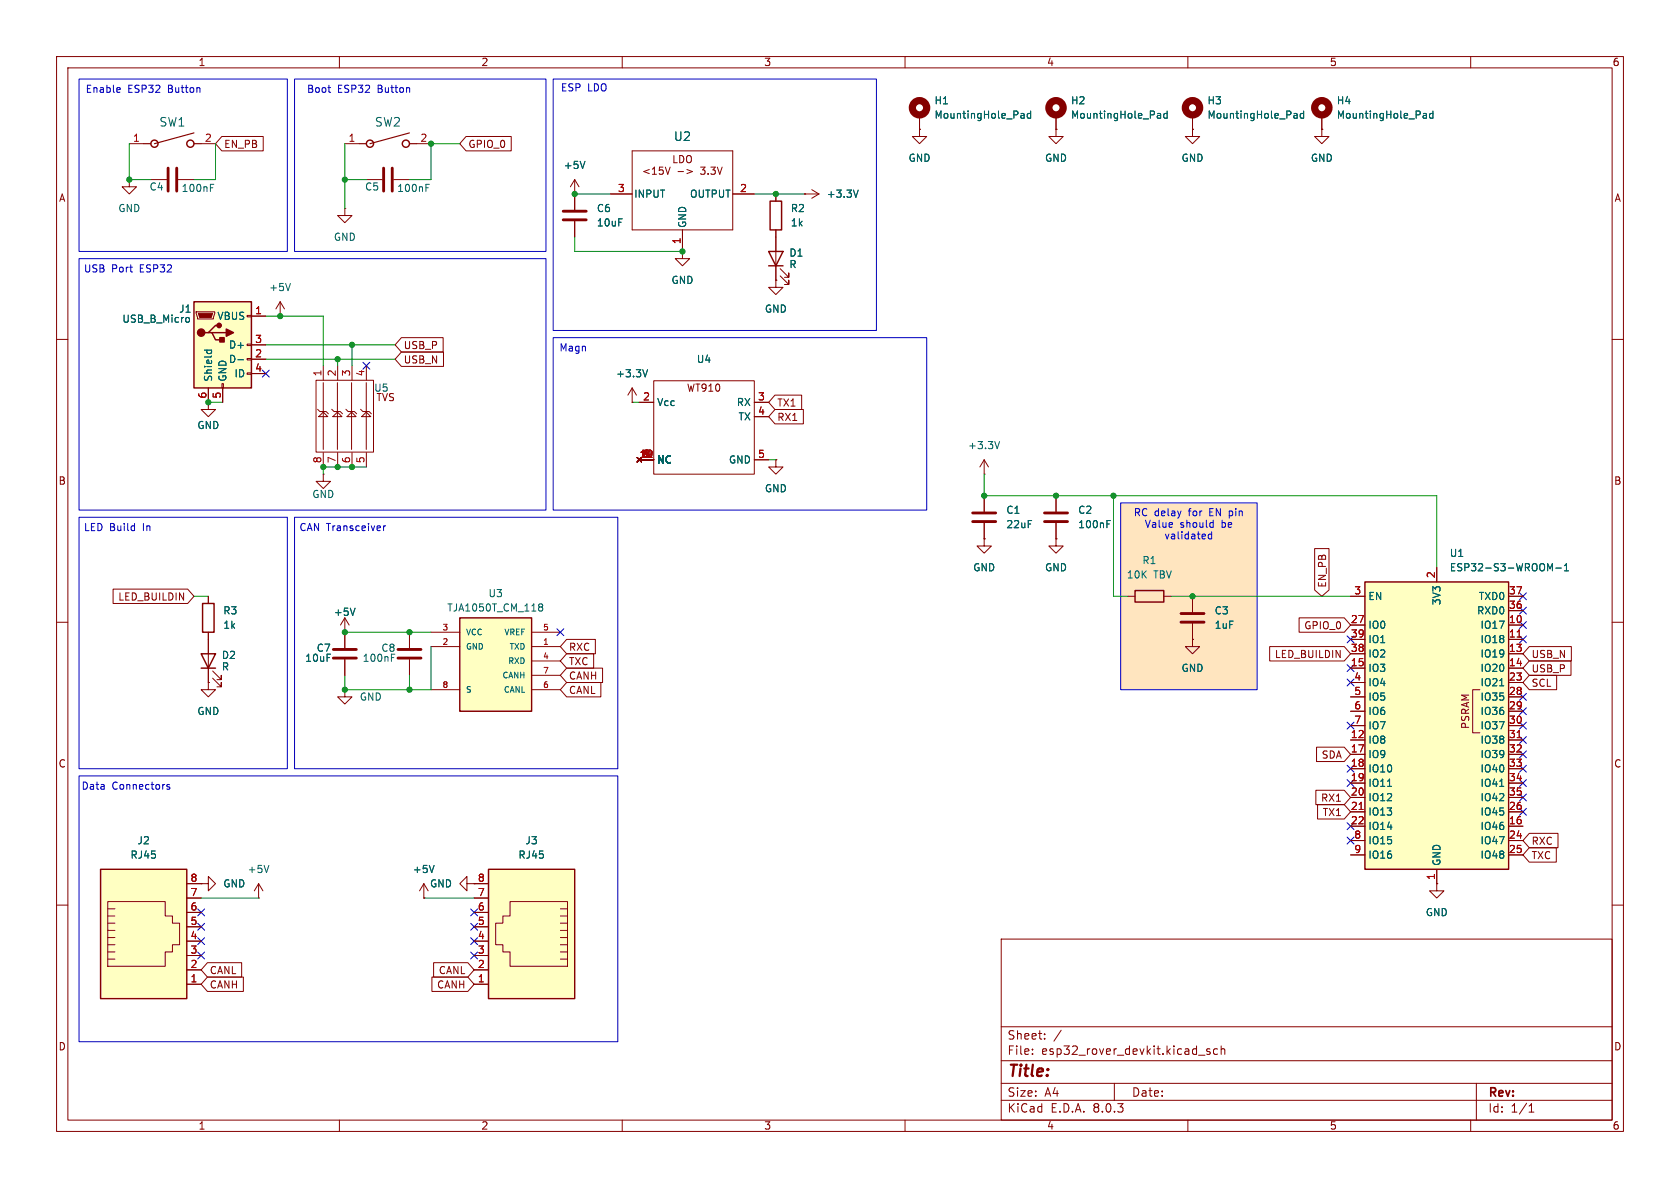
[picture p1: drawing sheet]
<svg xmlns="http://www.w3.org/2000/svg" width="297mm" height="210mm" viewBox="0 0 297 210" stroke-linecap="round" stroke-linejoin="round" font-family="sans-serif">
<g fill="none" stroke="#840000" stroke-width=".18">
<path d="M10 10h277v190h-277zM12 12h273v186h-273zM60 10v2M110 10v2M160 10v2M210 10v2M260 10v2M10 60h2M285 60h2M10 110h2M285 110h2M10 160h2"/>
<path d="M285 160h2M177 166h108v32h-108zM60 198v2M110 198v2M160 198v2M177 194.5h108M177 191.5h108M177 187.5h108M177 181.5h108M182.5 186.3v.1M182.5 185.5v.1M184.7 183.6v.1"/>
<path d="M184.7 182.8v.1M187.6 182.1l-1.3 2M197 191.5v3M210 198v2M211.9 186.5h1.1M213.9 185.5l-.4-.1-.2 .2 .1 .2 .5 .2v.3h-.6M215.2 185.5l-.4-.1-.3 .3v.4l.2 .2h.5M215.9 185.5l.2-.1 .4 .1v.9M215.9 184.9v1.5M260 198v2M261 191.5v6.5M270.3 196.6h.9"/>
<path d="M270.3 195.5l.4-.4v1.5"/>
</g>
<path d="M198.1 88.9h24.1v33h-24.1z" fill="#ffe5bf"/>
<path d="M34.3 53.3h10.1v15.3h-10.1z" fill="#ffffc2"/>
<g fill="none" stroke="#840000" stroke-width=".25">
<path d="M34.3 53.3h10.1v15.3h-10.1zM36.8 58.8h.7l.6 1.3h1.3M37.5 58.8h2.5M38.7 57.5h-.6l-1.3 1.3h-.6M200.7 104.4h5v2h-5z"/>
<circle cx="27.3" cy="25.4" r=".63"/>
<circle cx="33.7" cy="25.4" r=".63"/>
</g>
<g fill="#840000" stroke="#840000" stroke-width=".25">
<path d="M40 58.2l1.3 .6-1.3 .6z"/>
<path d="M38.9 59.7h.7v.8h-.7z"/>
<circle cx="35.6" cy="58.8" r=".63"/>
<circle cx="38.7" cy="57.5" r=".38"/>
</g>
<g fill="none" stroke="#840000" stroke-width=".18">
<path d="M22.9 25.4h2.5M26.7 31.8h2.8M31.5 31.8h2.8M35.6 25.4h2.5M34.7 55.1h3.3v.3l-.3 1h-2.8zM43.7 55.8h.7v.2h-.7zM44.4 55.9h2.6M36.8 68.6v2.5M39.2 67.8h.3v.8h-.3zM39.4 68.6v2.5M43.7 65.9h.7v.3h-.7zM43.7 63.4h.7v.2h-.7z"/>
<path d="M43.7 60.8h.7v.3h-.7zM44.4 63.5h2.6M44.4 61h2.6M44.4 66h2.6M55.9 67.2h10.1v12.7h-10.1zM56.2 72.4l.4 .3h1.1l.3 .4M57.1 72.9l.9 .8h-1.7zM57.1 64.7v2.5M57.1 67.7v11.7M58.7 72.4l.3 .3h1.1l.5 .4M59.7 72.9l.7 .8h-1.5zM59.7 67.7v11.7"/>
<path d="M59.7 64.7v2.5M61.1 72.4l.5 .3h1.1l.3 .4M62.1 72.9l.9 .8h-1.7zM62.1 67.7v11.7M62.2 64.7v2.5M63.7 72.4l.4 .3h1.2l.4 .4M64.7 72.9l.9 .8h-1.6zM64.7 67.7v11.7M64.8 64.7v2.5M111.8 71.1h.1M111.8 68.6l-.8 1.3M111.8 68.6v2.5"/>
<path d="M111.8 68.6l.7 1.3M113 71.1h2.6M115.6 67.3h17.7v16.5h-17.7zM133.3 71.1h2.6M133.3 73.7h2.6M57.1 80v2.6M59.7 80v2.6M62.2 80v2.6M64.8 80v2.6M113 81.3h2.6M133.3 81.3h2.6M137.2 81.3v1.3h1.2l-1.2 1.2-1.3-1.2h1.3"/>
<path d="M137.2 81.3h.1M199.4 105.4h1.3M205.7 105.4h1.3M210.8 113v1.3h1.3l-1.3 1.3-1.3-1.3h1.3M210.8 113h.1M210.8 105.4v2.8M210.8 110.2v2.8M35.6 156.2h1.2v-1.3l1.3 1.3-1.3 1.3v-1.3M35.6 156.2h.1M254 156.2v1.3h1.3l-1.3 1.3-1.3-1.3h1.3M254 156.2h.1"/>
</g>
<path d="M35.1 55.4h2.5l-.3 .7h-2z" fill="#840000" stroke="#840000" stroke-width=".18"/>
<path d="M37.2 33.2h.4M37.2 32.6h.6M33.2 56.1l.3 .3v.3l-.1 .2-.3 .1M36.1 61.9h1.3M36.6 61.9v.4M37.3 61.9l.1 .4M42.1 63.6h.9M114.5 65.3l-.4 1.3" fill="none" stroke="#006464" stroke-width=".18"/>
<path d="M29.7 29.7v4.1M31.2 29.7v4.1M208.8 110h4.1M208.8 108.5h4.1" fill="none" stroke="#840000" stroke-width=".51"/>
<path d="M25.4 25.4h1.3M34.3 25.4h1.3M34.3 23.5l-7 1.9" fill="none" stroke="#840000" stroke-width=".2"/>
<path d="M17.8 153.7h15.2v22.8h-15.2z" fill="#ffffc2"/>
<g fill="none" stroke="#840000" stroke-width=".18">
<path d="M22.9 31.8v1.2h1.2l-1.2 1.3-1.3-1.3h1.3M22.9 31.8h.1M49.5 55.9h.1M49.5 53.3l-.7 1.3M49.5 53.3v2.6M49.5 53.3l.8 1.3M36.8 71.1v1.3h1.3l-1.3 1.3-1.2-1.3h1.2M36.8 71.1h.1M19 159.4h10.2v2.5h1.3v1.3h1.2v3.8h-1.2v1.3h-1.3v2.5h-10.2zM33 158.8h2.6M33 156.2h2.6M45.7 158.8h.1"/>
<path d="M45.7 156.2l-.7 1.3M45.7 156.2v2.6M45.7 156.2l.8 1.3M74.9 158.8h.1M74.9 156.2l-.7 1.3M74.9 156.2v2.6M74.9 156.2l.8 1.3M82.5 156.2v1.3l-1.2-1.3 1.2-1.3v1.3h1.3M83.8 156.2h.1M19 169.5h1.3M19 168.3h1.3M19 167h1.3"/>
<path d="M19 165.7h1.3M19 164.5h1.3M19 163.2h1.3M19 161.9h1.3M19 160.7h1.3M33 174h2.6M33 171.5h2.6M33 168.9h2.6M33 166.4h2.6M33 163.8h2.6M33 161.3h2.6"/>
</g>
<path d="M17.8 153.7h15.2v22.8h-15.2z" fill="none" stroke="#840000" stroke-width=".25"/>
<path d="M51.3 50.1l-.4 1.3M47.5 153l-.4 1.2M76.7 153l-.4 1.2" fill="none" stroke="#006464" stroke-width=".18"/>
<path d="M241.3 102.9h25.4v50.8h-25.4z" fill="#ffffc2"/>
<path d="M241.3 102.9h25.4v50.8h-25.4z" fill="none" stroke="#840000" stroke-width=".25"/>
<g fill="none" stroke="#840000" stroke-width=".18">
<path d="M238.8 110.5h2.5M238.8 113h2.5M238.8 115.6h2.5M238.8 118.1h2.5M238.8 105.4h2.5M254 100.3v2.6M266.7 110.5h2.5M266.7 113h2.5M266.7 115.6h2.5M266.7 118.1h2.5M266.7 105.4h2.5M266.7 108h2.5"/>
<path d="M238.8 130.8h2.5M238.8 133.4h2.5M238.8 135.9h2.5M238.8 138.4h2.5M238.8 120.7h2.5M238.8 123.2h2.5M238.8 125.7h2.5M238.8 128.3h2.5M261.6 121.9h-1.3v7.6h1.3M266.7 130.8h2.5M266.7 133.4h2.5M266.7 135.9h2.5"/>
<path d="M266.7 138.4h2.5M266.7 120.7h2.5M266.7 123.2h2.5M266.7 125.7h2.5M266.7 128.3h2.5M238.8 146.1h2.5M238.8 141h2.5M238.8 143.5h2.5M238.8 148.6h2.5M238.8 151.1h2.5M254 153.7v2.5M266.7 146.1h2.5"/>
<path d="M266.7 141h2.5M266.7 143.5h2.5M266.7 148.6h2.5M266.7 151.1h2.5"/>
</g>
<path d="M268.2 112.6h.7M268.2 130.4h.7M240.3 143.1h.7" fill="none" stroke="#a90000" stroke-width=".18"/>
<path d="M274 100.5l.4-.9v1.3M275.1 100.4h.9M276.6 100.9h.7M276.6 100l.3-.4v1.3M245.3 139h.7M265.1 139h.7M265.1 121.2h.7" fill="none" stroke="#006464" stroke-width=".18"/>
<path d="M86.4 153.7h15.2v22.8h-15.2z" fill="#ffffc2"/>
<g fill="none" stroke="#840000" stroke-width=".18">
<path d="M61 36.8v1.3h1.2l-1.2 1.3-1.3-1.3h1.3M61 36.8h.1M61 25.4h2.5M64.8 31.8h2.8M69.6 31.8h2.8M73.7 25.4h2.5M142.2 34.3h.1M142.2 34.3h2.6M143.5 33.5l1.3 .8M144.8 34.3l-1.3 .8M210.8 22.9v1.2h1.3l-1.3 1.3-1.3-1.3h1.3M210.8 22.9h.1"/>
<path d="M210.8 20.3v2.6M120.6 44.5v1.2h1.3l-1.3 1.3-1.2-1.3h1.2M120.6 44.5h.1M137.2 41.9v7.6M137.9 48.8l1.5 1.5v-.8v.8h-.7M137.9 47.5l1.5 1.5v-.7v.7h-.7M57.1 83.8v1.3h1.3l-1.3 1.3-1.2-1.3h1.2M57.1 83.8h.1M174 95.3v1.2h1.3l-1.3 1.3-1.3-1.3h1.3M174 95.3h.1M174 83.8h.1M174 81.3v2.5"/>
<path d="M174 87.6v2.8M174 92.5v2.8M174 81.3l-.8 1.3M174 81.3l.8 1.3M186.7 95.3v1.2h1.3l-1.3 1.3-1.3-1.3h1.3M186.7 95.3h.1M186.7 87.6v2.8M186.7 92.5v2.8M36.8 105.4v1.3M36.8 111.8v1.2M83.8 158.8h2.6M83.8 156.2h2.6"/>
<path d="M90.2 159.4h10.1v11.4h-10.1v-2.5h-1.3v-1.3h-1.3v-3.8h1.3v-1.3h1.3zM83.8 174h2.6M83.8 171.5h2.6M83.8 168.9h2.6M83.8 166.4h2.6M83.8 163.8h2.6M83.8 161.3h2.6M99.1 169.5h1.2M99.1 168.3h1.2M99.1 167h1.2M99.1 165.7h1.2M99.1 164.5h1.2"/>
<path d="M99.1 163.2h1.2M99.1 161.9h1.2M99.1 160.7h1.2"/>
</g>
<g fill="none" stroke="#840000" stroke-width=".25">
<path d="M135.9 44.5h2.5l-1.2 2.5zM135.9 47h2.5M35.8 106.7h2v5.1h-2zM86.4 153.7h15.2v22.8h-15.2z"/>
<circle cx="65.4" cy="25.4" r=".63"/>
<circle cx="71.8" cy="25.4" r=".63"/>
</g>
<path d="M67.8 29.7v4.1M69.3 29.7v4.1M172 92.2h4M172 90.7h4M184.7 92.2h4M184.7 90.7h4" fill="none" stroke="#840000" stroke-width=".51"/>
<path d="M230.5 19.6v1.3M75.3 33.2h.4M75.3 32.6h.6M151.7 33.6l-.4 1.3M228.9 20.1h.2l.2 .1v.7M229.3 20.8l-.4 .1M229.3 20.4h-.4M230.5 20.1h-.4l-.2 .2 .1 .5h.5M176.7 78l-.4 1.3M195.7 92.6h.4M195.7 92h.6" fill="none" stroke="#006464" stroke-width=".18"/>
<circle cx="210.8" cy="19" r="1.27" fill="none" stroke="#840000" stroke-width="1.3"/>
<path d="M63.5 25.4h1.3M72.4 25.4h1.3M72.4 23.5l-7 1.9" fill="none" stroke="#840000" stroke-width=".2"/>
<path d="M81.3 109.2h12.7v16.5h-12.7z" fill="#ffffc2"/>
<path d="M136.1 35.6h2.1v5h-2.1zM35.6 115.6h2.5l-1.3 2.5zM35.6 118.1h2.5M81.3 109.2h12.7v16.5h-12.7z" fill="none" stroke="#840000" stroke-width=".25"/>
<g fill="none" stroke="#840000" stroke-width=".18">
<path d="M39.2 24.1h7.3v2.6h-7.3l-1.1-1.3zM82.4 24.1h8v2.6h-8l-1.1-1.3zM101.6 34.3h.1M101.6 31.8l-.8 1.2M101.6 31.8v5.3M101.6 39.1v2.8M101.6 31.8l.8 1.2M107.9 34.3h3.9M111.8 26.7h17.7v13.9h-17.7zM114.8 30l-1 .3 1 .4M115.3 30.8h.8M115.3 29.9l.4-.4v1.3"/>
<path d="M117.2 29.5h-.6l-.1 .6 .2-.1 .4 .1 .2 .2-.1 .4-.2 .1-.5-.1M117.6 29.5l.4 1.3 .5-1.3M119.1 27.5v1.3h.6M119.9 30.3h.9M120.2 27.5a.64 .64 0 0 1 .7 .6 .64 .64 0 0 1-.7 .7zM121.6 28.7a.81 .81 0 0 1 .1-1.2 .43 .43 0 0 1 .5 .4v.4l-.2 .4M122.4 30.3l-1 .4M123.9 29.5h.7l-.4 .5 .4 .1v.6l-.2 .1-.5-.1M125.2 30.7v.1M125.7 30.7l.2 .1 .5-.1M126.8 29.5l.4 1.3 .5-1.3M129.5 34.3h3.8"/>
<path d="M137.2 34.3v1.3M142.2 34.3h.1M162.6 22.9v1.2h1.2l-1.2 1.3-1.3-1.3h1.3M162.6 22.9h.1M162.6 20.3v2.6M186.7 22.9v1.2h1.3l-1.3 1.3-1.3-1.3h1.3M186.7 22.9h.1M186.7 20.3v2.6M210.8 22.9h.1M210.8 20.3v2.6M233.7 22.9v1.2h1.2l-1.2 1.3-1.3-1.3h1.3M233.7 22.9h.1"/>
<path d="M233.7 20.3v2.6M44.4 55.9h2.6M71 59.7h7.3v2.5h-7.3l-1.2-1.2zM120.6 44.5h.1M120.6 40.6v3.9M137.2 49.5v1.3h1.2l-1.2 1.3-1.3-1.3h1.3M137.2 49.5h.1M137.2 40.6v3.9M137.2 47v2.5M36.8 71.1h.1M36.8 68.6v2.5M39.4 68.6v2.5"/>
<path d="M44.4 63.5h2.6M44.4 61h2.6M44.4 66h2.6M71 62.2h7.4v2.6h-7.4l-1.2-1.3zM111.8 71.1h.1M113 71.1h2.6M133.3 71.1h2.6M133.3 73.7h2.6M137 69.8h4.7v2.6h-4.7l-1.1-1.3zM137 72.4h5v2.5h-5l-1.1-1.2zM113 81.3h2.6M133.3 81.3h2.6"/>
<path d="M137.2 81.3h.1M174 95.3h.1M174 87.6v2.8M174 92.5v2.8M186.7 95.3h.1M186.7 87.6v2.8M186.7 92.5v2.8M232.4 97h2.6v7.3l-1.3 1.1-1.3-1.1zM20 104.1h13.2l1.1 1.3-1.1 1.3h-13.2zM36.8 105.4v1.3M36.8 111.8v8.9M37.6 119.9l1.5 1.5v-.7v.7h-.7"/>
<path d="M37.6 118.6l1.5 1.5v-.7v.7h-.7M61 111.8h.1M61 109.2l-.8 1.3M61 109.2v5.4M61 116.6v2.8M61 109.2l.7 1.3M72.4 111.8v2.8M72.4 116.6v2.8M76.2 114.3h5.1M76.2 111.8h5.1M94 114.3h5.1M94 111.8h5.1"/>
<path d="M94 116.8h5.1M94 119.4h5.1M100.2 115.6h4.8v2.5h-4.8l-1.1-1.3zM100.2 118.1h6.3v2.6h-6.3l-1.1-1.3zM100.2 113h5.1v2.6h-5.1l-1.1-1.3zM210.8 113h.1M210.8 105.4v2.8M210.8 110.2v2.8M224.5 114.3h13.1l1.2 1.3-1.2 1.2h-13.1zM229.7 109.2h7.9l1.2 1.3-1.2 1.3h-7.9zM238.8 110.5h2.5M238.8 113h2.5"/>
<path d="M238.8 115.6h2.5M238.8 118.1h2.5M238.8 105.4h2.5M254 100.3v2.6M266.7 110.5h2.5M266.7 113h2.5M266.7 115.6h2.5M266.7 118.1h2.5M266.7 105.4h2.5M266.7 108h2.5M270.4 116.8h7.3v2.6h-7.3l-1.2-1.3zM270.4 119.4h4.8v2.5h-4.8l-1.2-1.2z"/>
<path d="M270.4 114.3h7.4v2.5h-7.4l-1.2-1.2zM36.8 120.7v1.2h1.3l-1.3 1.3-1.2-1.3h1.2M36.8 120.7h.1M61 121.9v1.3h1.2l-1.2 1.3-1.3-1.3h1.3M61 121.9h.1M76.2 121.9h5.1M94 121.9h5.1M100.2 120.6h6v2.6h-6l-1.1-1.3zM232.6 139.7h5l1.2 1.3-1.2 1.2h-5zM232.7 132.1h4.9l1.2 1.3-1.2 1.2h-4.9zM238.8 130.8h2.5M238.8 133.4h2.5"/>
<path d="M238.8 135.9h2.5M238.8 138.4h2.5M238.8 120.7h2.5M238.8 123.2h2.5M238.8 125.7h2.5M238.8 128.3h2.5M266.7 130.8h2.5M266.7 133.4h2.5M266.7 135.9h2.5M266.7 138.4h2.5M266.7 120.7h2.5M266.7 123.2h2.5"/>
<path d="M266.7 125.7h2.5M266.7 128.3h2.5M33 158.8h2.6M33 156.2h2.6M35.6 156.2h.1M74.9 158.8h.1M83.8 156.2h.1M83.8 158.8h2.6M83.8 156.2h2.6M232.9 142.2h4.7l1.2 1.3-1.2 1.3h-4.7zM238.8 146.1h2.5M238.8 141h2.5"/>
<path d="M238.8 143.5h2.5M238.8 148.6h2.5M238.8 151.1h2.5M254 156.2h.1M254 153.7v2.5M266.7 146.1h2.5M266.7 141h2.5M266.7 143.5h2.5M266.7 148.6h2.5M266.7 151.1h2.5M270.4 149.9h4.7v2.5h-4.7l-1.2-1.3zM270.4 147.3h5v2.6h-5l-1.2-1.3z"/>
<path d="M33 174h2.6M33 171.5h2.6M33 168.9h2.6M33 166.4h2.6M33 163.8h2.6M33 161.3h2.6M36.7 172.7h6.3v2.6h-6.3l-1.1-1.3zM36.7 170.2h6v2.5h-6l-1.1-1.2zM76.4 172.7h6.3l1.1 1.3-1.1 1.3h-6.3zM76.7 170.2h6l1.1 1.3-1.1 1.2h-6zM83.8 174h2.6M83.8 171.5h2.6"/>
<path d="M83.8 168.9h2.6M83.8 166.4h2.6M83.8 163.8h2.6M83.8 161.3h2.6"/>
</g>
<g fill="none" stroke="#006464" stroke-width=".18">
<path d="M182.2 19.6v1.3M206.3 19.6v1.3M230.5 19.6v1.3M253.3 19.6v1.3M103.4 28.5l-.4 1.3M151.7 33.6l-.4 1.3M180.6 20.1h.3l.2 .1v.7M181.1 20.8l-.5 .1M181.1 20.4h-.5M182.2 20.1h-.4l-.2 .2 .1 .5h.5M204.8 20.1h.2l.2 .1v.7M205.2 20.8l-.4 .1"/>
<path d="M205.2 20.4h-.4M206.3 20.1h-.3l-.3 .2 .2 .5h.4M228.9 20.1h.2l.2 .1v.7M229.3 20.8l-.4 .1M229.3 20.4h-.4M230.5 20.1h-.4l-.2 .2 .1 .5h.5M251.8 20.1h.2l.2 .1v.7M252.2 20.8l-.4 .1M252.2 20.4h-.4M253.3 20.1h-.3l-.3 .2 .1 .5h.5M33.2 56.1l.3 .3v.3l-.1 .2-.3 .1M36.1 61.9h1.3"/>
<path d="M36.6 61.9v.4M37.3 61.9l.1 .4M42.1 63.6h.9M114.5 65.3l-.4 1.3M195.7 92.6h.4M195.7 92h.6M62.8 107.5l-.4 1.3M69.2 116.2h.4M95.3 107.2l.2 .1M95.3 106.8h.4l.2 .1v.2l-.2 .2M95.5 107.3h.2M95.5 107.3l-.2 .1"/>
<path d="M95.7 107.3l.2 .2v.4l-.2 .1h-.4M274 100.5l.4-.9v1.3M275.1 100.4h.9M276.6 100.9h.7M276.6 100l.3-.4v1.3M245.3 139h.7M265.1 139h.7M265.1 121.2h.7M76.7 153l-.4 1.2"/>
</g>
<path d="M99.6 38.9h4M99.6 37.3h4M58.9 116.3h4.1M58.9 114.8h4.1M70.4 116.3h4M70.4 114.8h4" fill="none" stroke="#840000" stroke-width=".51"/>
<g fill="none" stroke="#840000" stroke-width="1.3">
<circle cx="162.6" cy="19" r="1.27"/>
<circle cx="186.7" cy="19" r="1.27"/>
<circle cx="233.7" cy="19" r="1.27"/>
</g>
<g fill="none" stroke="#0000c2" stroke-width=".18">
<path d="M14 14h36.8v30.5h-36.8zM21.1 15.5l.2 .3-.6 .1M21.2 16.3h-.1M52.1 14h44.4v30.5h-44.4zM58 15.5h.5M58.3 16.3h.2M97.8 14h57.1v44.4h-57.1zM14 45.7h82.5v44.5h-82.5zM97.8 59.7h66v30.5h-66zM14 91.4h36.8v44.5h-36.8zM52.1 91.4h57.1v44.5h-57.1zM67.8 93v.8"/>
<path d="M68.2 93l-.4 .2M198.1 88.9h24.1v33h-24.1zM214.2 94v1.3M214.2 94.5l-.4-.1-.2 .3 .1 .5h.5M214.5 91.9v1.3M214.5 93.2h-.4M14 137.2h95.2v47h-95.2zM30 138.7h-.3l-.2 .2v.1l.5 .2v.3h-.5"/>
</g>
<g fill="none" stroke="#009600" stroke-width=".18">
<path d="M22.9 25.4v6.4h3.8M38.1 25.4v6.4h-3.8M61 31.8h3.8M61 25.4v11.4M81.3 25.4h-5.1v6.4h-3.8M101.6 34.3h6.3M133.3 34.3h8.9M47 55.9h10.1v8.8M101.6 41.9v2.6h19M36.8 71.1h2.6M47 63.5h22.8M47 61h22.8"/>
<path d="M59.7 63.5v1.2M62.2 61v3.7M111.8 71.1h1.2M64.8 82.6h-7.7v1.2M135.9 81.3h1.3M174 83.8v3.8h80v12.7M196.8 87.6v17.8h2.6M34.3 105.4h2.5M61 111.8h15.2M72.4 119.4v2.5M76.2 114.3v7.6h-15.2v-2.5M207 105.4h31.8"/>
<path d="M35.6 158.8h10.1M74.9 158.8h8.9"/>
</g>
<g fill="none" stroke="#000084" stroke-width=".18">
<path d="M46.4 65.4l1.2 1.2M47.6 65.4l-1.2 1.2M64.2 64l1.2 1.3M65.4 64l-1.2 1.3M98.5 111.2l1.2 1.2M99.7 111.2l-1.2 1.2M238.2 117.5l1.2 1.2M238.2 112.4l1.2 1.2M239.4 117.5l-1.2 1.2M239.4 112.4l-1.2 1.2M268.6 104.8l1.2 1.2M268.6 109.9l1.2 1.2"/>
<path d="M268.6 112.4l1.2 1.2M268.6 107.3l1.2 1.3M269.8 104.8l-1.2 1.2M269.8 109.9l-1.2 1.2M269.8 107.3l-1.2 1.3M269.8 112.4l-1.2 1.2M238.2 137.8l1.2 1.2M238.2 135.3l1.2 1.2M238.2 120l1.2 1.3M238.2 127.7l1.2 1.2M239.4 137.8l-1.2 1.2M239.4 135.3l-1.2 1.2"/>
<path d="M239.4 120l-1.2 1.3M239.4 127.7l-1.2 1.2M268.6 137.8l1.2 1.2M268.6 132.7l1.2 1.3M268.6 135.3l1.2 1.2M268.6 130.2l1.2 1.2M268.6 127.7l1.2 1.2M268.6 122.6l1.2 1.2M268.6 125.1l1.2 1.2M269.8 137.8l-1.2 1.2M269.8 132.7l-1.2 1.3M269.8 135.3l-1.2 1.2"/>
<path d="M269.8 130.2l-1.2 1.2M269.8 127.7l-1.2 1.2M269.8 122.6l-1.2 1.2M269.8 125.1l-1.2 1.2M238.2 148l1.2 1.2M238.2 145.4l1.2 1.3M239.4 148l-1.2 1.2M239.4 145.4l-1.2 1.3M268.6 140.4l1.2 1.2M268.6 142.9l1.2 1.2M269.8 140.4l-1.2 1.2M269.8 142.9l-1.2 1.2"/>
<path d="M35 168.3l1.2 1.2M35 160.7l1.2 1.2M35 163.2l1.2 1.2M35 165.8l1.2 1.2M36.2 168.3l-1.2 1.2M36.2 160.7l-1.2 1.2M36.2 163.2l-1.2 1.2M36.2 165.8l-1.2 1.2M83.2 163.2l1.2 1.2M83.2 160.7l1.2 1.2M83.2 165.8l1.2 1.2M83.2 168.3l1.2 1.2"/>
<path d="M84.4 163.2l-1.2 1.2M84.4 160.7l-1.2 1.2M84.4 165.8l-1.2 1.2M84.4 168.3l-1.2 1.2"/>
</g>
<path d="M268.2 112.6h.7M268.2 130.4h.7M240.3 143.1h.7" fill="none" stroke="#a90000" stroke-width=".18"/>
<g fill="#009600" stroke="#009600" stroke-width=".18">
<circle cx="61" cy="111.8" r=".46"/>
<circle cx="57.1" cy="82.6" r=".46"/>
<circle cx="61" cy="121.9" r=".46"/>
<circle cx="72.4" cy="111.8" r=".46"/>
<circle cx="59.7" cy="82.6" r=".46"/>
<circle cx="59.7" cy="63.5" r=".46"/>
<circle cx="62.2" cy="82.6" r=".46"/>
<circle cx="62.2" cy="61" r=".46"/>
<circle cx="49.5" cy="55.9" r=".46"/>
<circle cx="36.8" cy="71.1" r=".46"/>
<circle cx="72.4" cy="121.9" r=".46"/>
<circle cx="120.6" cy="44.5" r=".46"/>
<circle cx="137.2" cy="34.3" r=".46"/>
<circle cx="76.2" cy="25.4" r=".46"/>
<circle cx="101.6" cy="34.3" r=".46"/>
<circle cx="196.8" cy="87.6" r=".46"/>
<circle cx="210.8" cy="105.4" r=".46"/>
<circle cx="174" cy="87.6" r=".46"/>
<circle cx="186.7" cy="87.6" r=".46"/>
<circle cx="61" cy="31.8" r=".46"/>
<circle cx="22.9" cy="31.8" r=".46"/>
</g>
<text font-size="2.8" fill="#840000" x="178" y="190.9">Title:</text>
<g font-size="2.1" fill="#006464">
<text x="28.1" y="22.6">SW1</text>
<text x="66.2" y="22.6">SW2</text>
<text x="119" y="25.1">U2</text>
</g>
<g font-size="2.1" fill="#840000">
<text x="178" y="184">Sheet:</text>
<text x="178" y="186.7">File:</text>
<text x="184.1" y="186.7">esp32_rover_devkit.kicad_sch</text>
<text x="178" y="196.9">KiCad</text>
<text x="178" y="194.1">Size:</text>
<text x="184.7" y="194.1">A4</text>
<text x="185.7" y="196.9">E.D.A.</text>
<text x="193.3" y="196.9">8.0.3</text>
<text x="200" y="194.1">Date:</text>
<text x="263" y="194.3">Rev:</text>
<text x="263" y="196.9">Id:</text>
<text x="267.1" y="196.9">1/1</text>
</g>
<g font-size="1.8" fill="#840000">
<text x="35" y="11.9">1</text>
<text x="85" y="11.9">2</text>
<text x="135" y="11.9">3</text>
<text x="185" y="11.9">4</text>
<text x="235" y="11.9">5</text>
<text x="285" y="11.9">6</text>
<text x="39.5" y="26.4">EN_PB</text>
<text x="82.7" y="26.4">GPIO_0</text>
<text x="10.3" y="35.9">A</text>
<text x="121.5" y="30.1">-&gt;</text>
<text x="125.8" y="30.1">3.3V</text>
<text x="285.3" y="35.9">A</text>
<text x="71.3" y="64.5">USB_N</text>
<text x="71.3" y="61.9">USB_P</text>
<text x="65.9" y="71.1">TVS</text>
<text x="121.3" y="69.5">WT910</text>
<text x="137.3" y="72.1">TX1</text>
<text x="137.3" y="74.6">RX1</text>
<text x="113" y="81">10</text>
<text x="10.3" y="85.9">B</text>
<text x="285.3" y="85.9">B</text>
<text x="20.8" y="106.4">LED_BUILDIN</text>
<text x="234.6" y="104" transform="rotate(-90 234.6 104)">EN_PB</text>
<text x="230.5" y="111.4">GPIO_0</text>
<text x="100.5" y="117.8">TXC</text>
<text x="100.5" y="115.3">RXC</text>
<text x="225.3" y="116.5">LED_BUILDIN</text>
<text x="270.7" y="119.1">USB_P</text>
<text x="270.7" y="116.5">USB_N</text>
<text x="100.5" y="120.3">CANH</text>
<text x="100.5" y="122.9">CANL</text>
<text x="270.7" y="121.6">SCL</text>
<text x="260" y="129" transform="rotate(-90 260 129)">PSRAM</text>
<text x="10.3" y="135.9">C</text>
<text x="233.6" y="134.3">SDA</text>
<text x="285.3" y="135.9">C</text>
<text x="233.4" y="141.9">RX1</text>
<text x="233.7" y="144.5">TX1</text>
<text x="270.7" y="149.5">RXC</text>
<text x="270.7" y="152.1">TXC</text>
<text x="37" y="172.4">CANL</text>
<text x="77.5" y="172.4">CANL</text>
<text x="37" y="174.9">CANH</text>
<text x="77.2" y="174.9">CANH</text>
<text x="10.3" y="185.9">D</text>
<text x="285.3" y="185.9">D</text>
<text x="35" y="199.9">1</text>
<text x="85" y="199.9">2</text>
<text x="135" y="199.9">3</text>
<text x="185" y="199.9">4</text>
<text x="235" y="199.9">5</text>
<text x="285" y="199.9">6</text>
</g>
<g font-size="1.8" fill="#0000c2">
<text x="15" y="16.6">Enable</text>
<text x="22.6" y="16.6">ESP32</text>
<text x="29.8" y="16.6">Button</text>
<text x="54.2" y="16.6">Boot</text>
<text x="59.6" y="16.6">ESP32</text>
<text x="66.9" y="16.6">Button</text>
<text x="99.1" y="16.4">ESP</text>
<text x="103.9" y="16.4">LDO</text>
<text x="14.7" y="48.4">USB</text>
<text x="19.7" y="48.4">Port</text>
<text x="24.8" y="48.4">ESP32</text>
<text x="98.8" y="62.3">Magn</text>
<text x="14.7" y="94.1">LED Build</text>
<text x="25.4" y="94.1">In</text>
<text x="52.8" y="94.1">CAN Transceiver</text>
<text x="200.3" y="91.6">RC delay</text>
<text x="202.3" y="93.6">Value</text>
<text x="205.8" y="95.7">validated</text>
<text x="208.6" y="93.6">should</text>
<text x="210.2" y="91.6">for</text>
<text x="214.1" y="91.6">EN pin</text>
<text x="216.1" y="93.6">be</text>
<text x="14.3" y="139.8">Data</text>
<text x="19.8" y="139.8">Connectors</text>
</g>
<g font-size="1.8" fill="#006464">
<text x="165.1" y="18.6">H1</text>
<text x="165.1" y="21.2">MountingHole_Pad</text>
<text x="189.2" y="18.6">H2</text>
<text x="189.2" y="21.2">MountingHole_Pad</text>
<text x="213.4" y="18.6">H3</text>
<text x="213.4" y="21.2">MountingHole_Pad</text>
<text x="236.2" y="18.6">H4</text>
<text x="236.2" y="21.2">MountingHole_Pad</text>
<text x="160.5" y="28.8">GND</text>
<text x="184.7" y="28.8">GND</text>
<text x="208.8" y="28.8">GND</text>
<text x="231.6" y="28.8">GND</text>
<text x="26.3" y="33.9">C4</text>
<text x="32" y="34.1">100nF</text>
<text x="64.4" y="33.9">C5</text>
<text x="70.1" y="34.1">100nF</text>
<text x="99.6" y="30.1">+5V</text>
<text x="112" y="35.2">INPUT</text>
<text x="121.9" y="35.2">OUTPUT</text>
<text x="146.1" y="35.2">+3.3V</text>
<text x="20.8" y="37.7">GND</text>
<text x="105.4" y="37.7">C6</text>
<text x="105.4" y="40.2">10uF</text>
<text x="121.5" y="40.4" transform="rotate(-90 121.5 40.4)">GND</text>
<text x="139.7" y="37.7">R2</text>
<text x="139.7" y="40.2">1k</text>
<text x="58.9" y="42.8">GND</text>
<text x="139.5" y="45.6">D1</text>
<text x="139.5" y="47.6">R</text>
<text x="47.5" y="51.7">+5V</text>
<text x="118.6" y="50.4">GND</text>
<text x="21.5" y="57.3">USB_B_Micro</text>
<text x="31.6" y="55.5">J1</text>
<text x="38.3" y="56.7">VBUS</text>
<text x="135.1" y="55.5">GND</text>
<text x="40.4" y="64.4">D-</text>
<text x="40.4" y="61.8">D+</text>
<text x="123.1" y="64.4">U4</text>
<text x="37.7" y="67.6" transform="rotate(-90 37.7 67.6)">Shield</text>
<text x="40.2" y="67.6" transform="rotate(-90 40.2 67.6)">GND</text>
<text x="41.4" y="66.9">ID</text>
<text x="66" y="69.4">U5</text>
<text x="108.8" y="66.9">+3.3V</text>
<text x="116.1" y="72">Vcc</text>
<text x="130.2" y="72">RX</text>
<text x="34.8" y="76">GND</text>
<text x="130.5" y="74.5">TX</text>
<text x="116.1" y="82.1">NC</text>
<text x="128.8" y="82.1">GND</text>
<text x="171" y="79.6">+3.3V</text>
<text x="55.1" y="88.2">GND</text>
<text x="135.1" y="87.2">GND</text>
<text x="177.8" y="91">C1</text>
<text x="177.8" y="93.6">22uF</text>
<text x="190.5" y="91">C2</text>
<text x="190.5" y="93.6">100nF</text>
<text x="172" y="101.2">GND</text>
<text x="184.7" y="101.2">GND</text>
<text x="201.9" y="99.9">R1</text>
<text x="256.2" y="98.7">U1</text>
<text x="256.2" y="101.2">ESP32-S3-WROOM-1</text>
<text x="86.3" y="105.8">U3</text>
<text x="199.1" y="102.5">10K</text>
<text x="204" y="102.5">TBV</text>
<text x="241.8" y="106.3">EN</text>
<text x="254.9" y="107.1" transform="rotate(-90 254.9 107.1)">3V3</text>
<text x="261.3" y="106.3">TXD0</text>
<text x="39.4" y="108.8">R3</text>
<text x="39.4" y="111.4">1k</text>
<text x="58.9" y="109.1">+5V</text>
<text x="79" y="108.3">TJA1050T_CM_118</text>
<text x="214.6" y="108.8">C3</text>
<text x="214.6" y="111.4">1uF</text>
<text x="241.8" y="111.4">IO0</text>
<text x="241.8" y="113.9">IO1</text>
<text x="261" y="108.8">RXD0</text>
<text x="261.6" y="111.4">IO17</text>
<text x="261.6" y="113.9">IO18</text>
<text x="39.1" y="116.7">D2</text>
<text x="39.1" y="118.7">R</text>
<text x="53.9" y="117.2">10uF</text>
<text x="55.9" y="115.4">C7</text>
<text x="64" y="117.2">100nF</text>
<text x="67.3" y="115.4">C8</text>
<text x="208.8" y="119">GND</text>
<text x="241.8" y="119">IO3</text>
<text x="241.8" y="116.4">IO2</text>
<text x="261.6" y="116.4">IO19</text>
<text x="261.6" y="119">IO20</text>
<text x="63.5" y="124.1">GND</text>
<text x="241.8" y="121.5">IO4</text>
<text x="241.8" y="124.1">IO5</text>
<text x="261.6" y="121.5">IO21</text>
<text x="261.6" y="124.1">IO35</text>
<text x="34.8" y="126.6">GND</text>
<text x="241.8" y="131.7">IO8</text>
<text x="241.8" y="126.6">IO6</text>
<text x="241.8" y="129.1">IO7</text>
<text x="261.6" y="126.6">IO36</text>
<text x="261.6" y="129.1">IO37</text>
<text x="261.6" y="131.7">IO38</text>
<text x="241.8" y="134.2">IO9</text>
<text x="241.8" y="136.8">IO10</text>
<text x="261.6" y="134.2">IO39</text>
<text x="261.6" y="136.8">IO40</text>
<text x="241.8" y="139.3">IO11</text>
<text x="241.8" y="141.8">IO12</text>
<text x="261.6" y="139.3">IO41</text>
<text x="261.6" y="141.8">IO42</text>
<text x="24.2" y="149.5">J2</text>
<text x="92.8" y="149.5">J3</text>
<text x="241.8" y="144.4">IO13</text>
<text x="241.8" y="146.9">IO14</text>
<text x="241.8" y="149.5">IO15</text>
<text x="261.6" y="146.9">IO46</text>
<text x="261.6" y="149.5">IO47</text>
<text x="261.6" y="144.4">IO45</text>
<text x="23" y="152">RJ45</text>
<text x="43.7" y="154.5">+5V</text>
<text x="72.9" y="154.5">+5V</text>
<text x="91.5" y="152">RJ45</text>
<text x="241.8" y="152">IO16</text>
<text x="254.9" y="153.2" transform="rotate(-90 254.9 153.2)">GND</text>
<text x="261.6" y="152">IO48</text>
<text x="39.4" y="157.1">GND</text>
<text x="75.9" y="157.1">GND</text>
<text x="252" y="162.2">GND</text>
</g>
<g font-size="1.8" fill="#a90000">
<text x="23.4" y="25.1">1</text>
<text x="36.1" y="25.1">2</text>
<text x="61.5" y="25.1">1</text>
<text x="74.2" y="25.1">2</text>
<text x="109.1" y="34">3</text>
<text x="130.7" y="34">2</text>
<text x="120.4" y="43.3" transform="rotate(-90 120.4 43.3)">1</text>
<text x="45" y="55.6">1</text>
<text x="45" y="63.2">2</text>
<text x="45" y="60.7">3</text>
<text x="45" y="65.8">4</text>
<text x="36.6" y="70.6" transform="rotate(-90 36.6 70.6)">6</text>
<text x="39.1" y="70.6" transform="rotate(-90 39.1 70.6)">5</text>
<text x="56.9" y="66.6" transform="rotate(-90 56.9 66.6)">1</text>
<text x="59.4" y="66.6" transform="rotate(-90 59.4 66.6)">2</text>
<text x="62" y="66.6" transform="rotate(-90 62 66.6)">3</text>
<text x="64.5" y="66.6" transform="rotate(-90 64.5 66.6)">4</text>
<text x="113.6" y="70.9">2</text>
<text x="133.9" y="70.9">3</text>
<text x="133.9" y="73.4">4</text>
<text x="56.9" y="82" transform="rotate(-90 56.9 82)">8</text>
<text x="59.4" y="82" transform="rotate(-90 59.4 82)">7</text>
<text x="62" y="82" transform="rotate(-90 62 82)">6</text>
<text x="64.5" y="82" transform="rotate(-90 64.5 82)">5</text>
<text x="113.6" y="81">11</text>
<text x="113.6" y="81">62</text>
<text x="113.6" y="81">1</text>
<text x="133.9" y="81">5</text>
<text x="239.3" y="105.2">3</text>
<text x="253.7" y="102.3" transform="rotate(-90 253.7 102.3)">2</text>
<text x="266.7" y="107.7">36</text>
<text x="266.7" y="105.2">37</text>
<text x="238.7" y="110.2">27</text>
<text x="238.7" y="112.8">39</text>
<text x="266.7" y="110.2">10</text>
<text x="266.7" y="112.8">11</text>
<text x="238.7" y="117.9">15</text>
<text x="238.7" y="115.3">38</text>
<text x="266.7" y="115.3">13</text>
<text x="266.7" y="117.9">14</text>
<text x="239.3" y="120.4">4</text>
<text x="239.3" y="122.9">5</text>
<text x="239.3" y="125.5">6</text>
<text x="266.7" y="120.4">23</text>
<text x="266.7" y="122.9">28</text>
<text x="266.7" y="125.5">29</text>
<text x="238.7" y="130.6">12</text>
<text x="239.3" y="128">7</text>
<text x="266.7" y="128">30</text>
<text x="266.7" y="130.6">31</text>
<text x="238.7" y="133.1">17</text>
<text x="238.7" y="135.6">18</text>
<text x="266.7" y="133.1">32</text>
<text x="266.7" y="135.6">33</text>
<text x="238.7" y="138.2">19</text>
<text x="238.7" y="140.7">20</text>
<text x="238.7" y="143.3">21</text>
<text x="266.7" y="143.3">26</text>
<text x="266.7" y="138.2">34</text>
<text x="266.7" y="140.7">35</text>
<text x="238.7" y="145.8">22</text>
<text x="239.3" y="148.3">8</text>
<text x="266.7" y="145.8">16</text>
<text x="266.7" y="148.3">24</text>
<text x="33.6" y="156">8</text>
<text x="84.4" y="156">8</text>
<text x="239.3" y="150.9">9</text>
<text x="253.7" y="155.6" transform="rotate(-90 253.7 155.6)">1</text>
<text x="266.7" y="150.9">25</text>
<text x="33.6" y="161">6</text>
<text x="33.6" y="158.5">7</text>
<text x="84.4" y="161">6</text>
<text x="84.4" y="158.5">7</text>
<text x="33.6" y="166.1">4</text>
<text x="33.6" y="163.6">5</text>
<text x="84.4" y="166.1">4</text>
<text x="84.4" y="163.6">5</text>
<text x="33.6" y="173.7">1</text>
<text x="33.6" y="171.2">2</text>
<text x="33.6" y="168.7">3</text>
<text x="84.4" y="173.7">1</text>
<text x="84.4" y="171.2">2</text>
<text x="84.4" y="168.7">3</text>
</g>
<g font-size="1.4" fill="#a90000">
<text x="78.1" y="111.5">3</text>
<text x="95.9" y="111.5">5</text>
<text x="78.1" y="114">2</text>
<text x="95.9" y="114">1</text>
<text x="95.9" y="116.6">4</text>
<text x="95.9" y="119.1">7</text>
<text x="78.1" y="121.7">8</text>
<text x="95.9" y="121.7">6</text>
</g>
<g font-size="1.4" fill="#006464">
<text x="82.3" y="112.5">VCC</text>
<text x="89" y="112.5">VREF</text>
<text x="82.3" y="115">GND</text>
<text x="89.7" y="117.6">RXD</text>
<text x="90" y="115">TXD</text>
<text x="82.3" y="122.7">S</text>
<text x="88.7" y="120.1">CANH</text>
<text x="88.9" y="122.7">CANL</text>
</g>
</svg>
